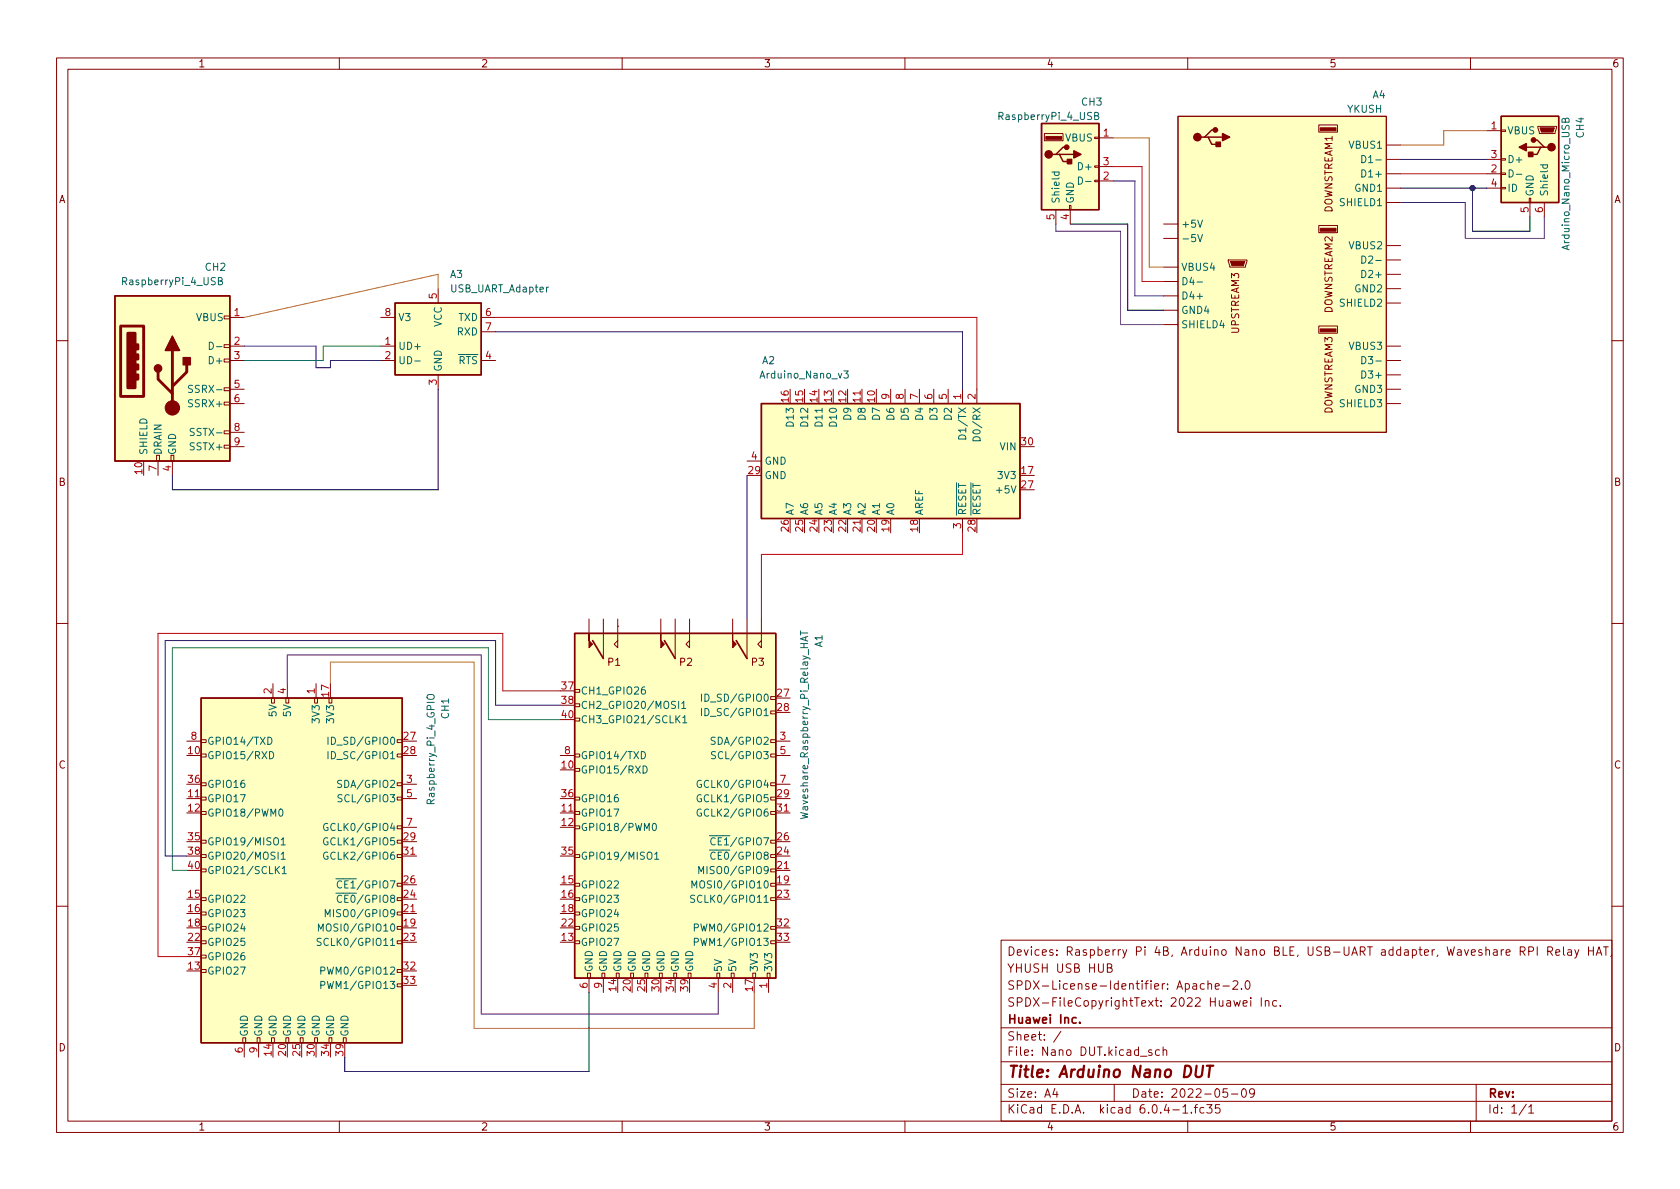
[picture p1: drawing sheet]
<svg xmlns="http://www.w3.org/2000/svg" width="297mm" height="210mm" viewBox="0 0 297 210" stroke-linecap="round" stroke-linejoin="round" font-family="sans-serif">
<g fill="none" stroke="#840000" stroke-width=".18">
<path d="M10 10.2h277v190.1h-277zM12 12.2h273v186.1h-273zM60 10.2v2M110 10.2v2M160 10.2v2M210 10.2v2M260 10.2v2M184.7 23.6h3.3v1.3h-3.3zM186.7 37.1v2.5M189.1 36.3h.3v.8h-.3zM189.2 37.1v2.5M193.5 31.9h.8v.2h-.8z"/>
<path d="M193.5 29.3h.8v.3h-.8zM193.5 24.3h.8v.2h-.8zM194.3 24.4h2.5M194.3 32h2.5M194.3 29.5h2.5M205.7 39.6h2.6M208.3 20.6h36.8v55.8h-36.8zM233.2 39.9h3.3v1.2h-3.3zM233.2 22.1h3.3v1.3h-3.3zM245.1 30.7h2.5M245.1 28.2h2.5M245.1 33.3h2.5"/>
<path d="M245.1 35.8h2.5M245.1 25.6h2.5M262.9 30.7h2.5M262.9 28.2h2.5M262.9 33.3h2.5M262.9 23.1h2.5M265.4 33.1h.8v.3h-.8zM265.4 30.6h.8v.3h-.8zM265.4 28.1h.8v.2h-.8zM265.4 23h.8v.2h-.8zM270.4 35h.2v.8h-.2zM270.5 35.8v2.5"/>
<path d="M271.9 22.3h3.3v.3l-.2 1h-2.8zM273 35.8v2.5M39.6 55.9h1v.5h-1zM40.6 56.1h2.6M67.3 56.1h2.5M77.5 51v2.6M85.1 56.1h2.5M85.1 58.7h2.5M205.7 42.2h2.6M205.7 52.3h2.6M205.7 49.8h2.6M205.7 54.9h2.6"/>
<path d="M205.7 57.4h2.6M205.7 47.2h2.6M217.2 46h3.3v.2l-.3 1h-2.8zM233.2 57.7h3.3v1.2h-3.3zM245.1 48.5h2.5M245.1 46h2.5M245.1 51h2.5M245.1 53.6h2.5M245.1 43.4h2.5M10 60.2h2M39.6 78.7h1v.5h-1zM39.6 76.2h1v.5h-1z"/>
<path d="M39.6 71.1h1v.5h-1zM39.6 68.6h1v.5h-1zM39.6 63.5h1v.5h-1zM39.6 61h1v.5h-1zM40.6 63.7h2.6M40.6 68.8h2.6M40.6 71.4h2.6M40.6 61.2h2.6M40.6 76.4h2.6M40.6 79h2.6M67.3 63.7h2.5M67.3 61.2h2.5"/>
<path d="M77.5 66.3v2.5M85.1 63.7h2.5M152.4 68.8v2.6M157.5 68.8v2.6M160 68.8v2.6M162.6 68.8v2.6M165.1 68.8v2.6M167.6 68.8v2.6M170.2 68.8v2.6M172.7 68.8v2.6M245.1 66.3h2.5M245.1 63.7h2.5"/>
<path d="M245.1 68.8h2.5M245.1 71.4h2.5M245.1 61.2h2.5M285 60.2h2M27.7 80.5h.5v1h-.5zM27.9 81.5v2.6M30.2 80.5h.5v1h-.5zM30.5 81.5v2.6M132.1 81.5h2.5M152.4 91.7v2.5M170.2 91.7v2.5M10 110.2h2"/>
<path d="M104.1 109.5v2.5M106.7 109.5v7M109.2 110.7h.1M109.2 109.5v5l-.6-.6 .6-.6M116.8 109.5v2.5M119.4 109.5v7M121.9 109.5v5l-.6-.6 .6-.6M129.5 109.5v2.5M132.1 109.5v7M134.6 109.5v5l-.6-.6 .6-.6M285 110.2h2M33 131.1h2.6"/>
<path d="M35.6 138.4h.8v.5h-.8zM35.6 133.3h.8v.6h-.8zM35.6 130.8h.8v.5h-.8zM48 123.4h.5v.9h-.5zM48.3 120.9v2.5M50.5 123.4h.6v.9h-.6zM50.8 120.9v2.5M55.6 123.4h.5v.9h-.5zM55.9 120.9v2.5M58.2 123.4h.5v.9h-.5zM70.2 138.4h.9v.5h-.9zM70.2 133.3h.9v.6h-.9z"/>
<path d="M70.2 130.8h.9v.5h-.9zM71.1 138.7h2.6M99.1 133.6h2.5M101.6 135.9h.9v.5h-.9zM101.6 133.3h.9v.6h-.9zM101.6 127h.9v.5h-.9zM101.6 124.5h.9v.5h-.9zM101.6 121.9h.9v.5h-.9zM136.3 138.4h.9v.5h-.9zM136.3 133.3h.9v.6h-.9zM136.3 130.8h.9v.5h-.9zM136.3 125.7h.9v.5h-.9z"/>
<path d="M136.3 123.2h.9v.5h-.9zM137.2 131.1h2.5M137.2 133.6h2.5M137.2 138.7h2.5M33 141.2h2.6M35.6 158.7h.8v.6h-.8zM35.6 153.7h.8v.5h-.8zM35.6 151.1h.8v.5h-.8zM35.6 148.6h.8v.5h-.8zM35.6 143.5h.8v.5h-.8zM35.6 141h.8v.5h-.8zM70.2 151.1h.9v.5h-.9z"/>
<path d="M70.2 148.6h.9v.5h-.9zM70.2 146h.9v.6h-.9zM70.2 141h.9v.5h-.9zM71.1 141.2h2.6M71.1 151.4h2.6M71.1 146.3h2.6M99.1 143.8h2.5M101.6 158.7h.9v.6h-.9zM101.6 156.2h.9v.5h-.9zM101.6 151.1h.9v.5h-.9zM101.6 146h.9v.6h-.9zM101.6 143.5h.9v.5h-.9z"/>
<path d="M101.6 141h.9v.5h-.9zM136.3 158.7h.9v.6h-.9zM136.3 156.2h.9v.5h-.9zM136.3 153.7h.9v.5h-.9zM136.3 143.5h.9v.5h-.9zM136.3 141h.9v.5h-.9zM137.2 143.8h2.5M137.2 153.9h2.5M10 160.2h2M35.6 171.4h.8v.6h-.8zM35.6 168.9h.8v.5h-.8zM35.6 166.4h.8v.5h-.8z"/>
<path d="M35.6 163.8h.8v.5h-.8zM35.6 161.3h.8v.5h-.8zM70.2 174h.9v.5h-.9zM70.2 171.4h.9v.6h-.9zM70.2 166.4h.9v.5h-.9zM70.2 163.8h.9v.5h-.9zM70.2 161.3h.9v.5h-.9zM71.1 161.5h2.6M101.6 166.4h.9v.5h-.9zM101.6 163.8h.9v.5h-.9zM101.6 161.3h.9v.5h-.9zM103.9 172.1h.5v.9h-.5z"/>
<path d="M104.1 173v2.5M106.4 172.1h.5v.9h-.5zM106.7 173v2.5M109 172.1h.5v.9h-.5zM111.5 172.1h.5v.9h-.5zM114 172.1h.6v.9h-.6zM116.6 172.1h.5v.9h-.5zM119.1 172.1h.5v.9h-.5zM121.7 172.1h.5v.9h-.5zM126.7 172.1h.6v.9h-.6zM127 173v2.5M129.3 172.1h.5v.9h-.5z"/>
<path d="M129.5 173v2.5M133.1 172.1h.5v.9h-.5zM135.6 172.1h.5v.9h-.5zM135.9 173v2.5M136.3 166.4h.9v.5h-.9zM136.3 163.8h.9v.5h-.9zM177 166.3h108v32h-108zM195.8 171.1h.6l.2-.2-.2-.4-.6-.1v1.5h.6l.2-.3a.39 .39 0 0 0-.3-.5M212.9 174l-.4-.1-.3 .3v.4l.2 .3h.5M213.6 174.1l.2-.2 .3 .1 .1 .9M213.6 173.4v1.5M214.9 174.4l.7-.1-.1-.3-.4-.1-.2 .2v.8h.6"/>
<path d="M216.2 174.4h1.2M218 173.6l.6-.2 .2 .2 .1 .3-1 1h1M218.1 176.9l.3 1 .3-.7 .3 .7 .3-1M219.5 174.8v.1M219.8 177.4l.7-.1-.1-.3-.4-.1-.2 .2 .1 .8h.5M220.3 173.6l.2-.2a.81 .81 0 0 1 .6 .7 .81 .81 0 0 1-.3 .8h-.2a.81 .81 0 0 1-.3-1.3zM221.1 176.4v.2M221.1 176.9v1M223 176.4v1.5M223.7 177.1l.2-.2 .4 .1 .1 .9M223.7 176.9v1M225.7 177l-.4-.1-.3 .3v.4l.1 .3h.6"/>
<path d="M226.4 177.8v.1M268.8 168.2l.7-.1 .1-.2v-.3l-.2-.2h-.6v1.5M269.1 168.2l.5 .7M270.3 168.2l.7-.1 .2-.2-.1-.3-.2-.2h-.6v1.5M271.8 167.4v1.5M273.6 168.2l.8-.1 .1-.2-.1-.3-.2-.2h-.6v1.5M274 168.2l.5 .7M275.1 168.4l.7-.1-.1-.3-.4-.1-.2 .2 .1 .8h.5M276.4 167.4v1.3l.2 .2M277.2 168h.6l.1 .9M277.9 168.3l-.5 .1a.29 .29 0 0 0-.3 .2 .29 .29 0 0 0 .3 .3h.5M278.4 167.9l.4 1"/>
<path d="M279.1 167.9l-.4 1.4-.3 .1M280.9 167.4v1.5M280.9 168.1h.8M281.7 167.4v1.5M282.2 168.9l.5-1.5 .5 1.5M282.4 168.5h.7M283.5 167.4h.9M283.9 167.4v1.5M284.9 168.9l-.1 .2M285 160.2h2M42.9 183.5h.5v.9h-.5zM43.2 184.4v2.5"/>
<path d="M45.5 183.5h.5v.9h-.5zM45.7 184.4v2.5M48 183.5h.5v.9h-.5zM50.5 183.5h.6v.9h-.6zM53.1 183.5h.5v.9h-.5zM55.6 183.5h.5v.9h-.5zM58.2 183.5h.5v.9h-.5zM60 198.3v2M60.7 183.5h.5v.9h-.5zM110 198.3v2M160 198.3v2M177 194.8h108"/>
<path d="M177 191.8h108M177 187.8h108M177 181.8h108M186.5 192.5l-.4 1h1M186.9 193v1M187.6 182.4l-1.3 1.9M197 191.8v3M203.6 185.7l-.3-.1-.2 .2v.3l.5 .1v.4h-.5M205 185.7l-.4-.1-.3 .3v.4l.1 .3h.6M205.6 185.8l.3-.2 .3 .1 .1 .9M205.6 185.1v1.5M209.1 195.8l.5-.5v1.5"/>
<path d="M209.1 196.8h.9M210 198.3v2M210.6 196.7v.1M211.1 195.8h.6M211.7 195.3l-.3 .2v1.3M212.9 195.9l-.5-.1-.3 .3v.4l.2 .3h.6M213.4 195.3h.9l-.5 .6 .4 .1v.7l-.2 .1h-.4l-.2-.1M215.6 195.3h-.7v.7l.2-.1 .5 .1 .1 .2-.1 .5-.2 .1-.5-.1M217 192.5h-.7l-.1 .7 .2-.1 .5 .1 .2 .2-.1 .5-.2 .1-.6-.1M217.7 193.5h1.2M219.7 192.6l.2-.1a.81 .81 0 0 1 .5 .7 .81 .81 0 0 1-.3 .8h-.1a.81 .81 0 0 1-.6-.6 .81 .81 0 0 1 .3-.8zM221.8 193.2l-.3 .3-.4-.1-.2-.2 .2-.6 .4-.1 .2 .2a.99 .99 0 0 1-.3 1.3h-.3"/>
<path d="M260 198.3v2M261 191.8v6.5M269.9 195.3l-1.3 1.9M270.3 195.8l.4-.5v1.5M270.3 196.8h.9"/>
</g>
<path d="M211.6 188.5l-.2 1.6 .1 .3a.66 .66 0 0 0 1-.3l.2-1.6M213.4 188.5h1.1M214 188.5l-.3 2" fill="none" stroke="#840000" stroke-width=".4"/>
<path d="M104.8 113.3l1.9 3.2M117.5 113.3l1.9 3.2M130.2 113.3l1.9 3.2M190.3 180l-.5-.1-.2 .3v.4l.1 .3h.6M190.9 180.8v.1" fill="none" stroke="#840000" stroke-width=".3"/>
<g fill="#ffffc2" stroke="#ffffc2" stroke-width=".18">
<path d="M208.3 20.6h36.8v55.8h-36.8z"/>
<path d="M265.4 20.6h10.2v15.2h-10.2z"/>
<path d="M134.6 71.4h45.7v20.3h-45.7z"/>
<path d="M69.8 53.6h15.3v12.7h-15.3z"/>
<path d="M101.6 112h35.6v61h-35.6z"/>
<path d="M184.1 21.8h10.2v15.3h-10.2z"/>
<path d="M20.3 52.3h20.3v29.2h-20.3z"/>
<path d="M35.6 123.4h35.5v61h-35.5z"/>
</g>
<g fill="#840000" stroke="#840000" stroke-width=".25">
<path d="M215 25.1h.8v.8h-.8z"/>
<path d="M216.2 23.6l1.2 .7-1.2 .6z"/>
<path d="M268.6 26l1.3-.6v1.3z"/>
<path d="M270.3 26.9h.7v.8h-.7z"/>
<path d="M189.9 26.7l1.2 .6-1.2 .6z"/>
<path d="M188.7 28.2h.8v.8h-.8z"/>
<path d="M30.5 59.4l1.2 2.6h-2.5z"/>
<path d="M32.4 63.2h1.3v1.3h-1.3z"/>
<circle cx="211.7" cy="24.3" r=".63"/>
<circle cx="214.9" cy="23" r=".38"/>
<circle cx="274.3" cy="26" r=".63"/>
<circle cx="271.1" cy="24.8" r=".38"/>
<circle cx="185.4" cy="27.3" r=".63"/>
<circle cx="188.6" cy="26" r=".38"/>
<circle cx="27.9" cy="65.1" r=".63"/>
</g>
<g fill="none" stroke="#840000" stroke-width=".25">
<path d="M184.1 21.8h10.2v15.3h-10.2zM186.7 27.3h.6l.7 1.3h1.2M187.3 27.3h2.6M188.6 26h-.6l-1.3 1.3h-.6M213 24.3h.6l.6 1.2h1.3M213.6 24.3h2.6M214.9 23h-.7l-1.2 1.3h-.7M265.4 20.6h10.2v15.2h-10.2zM269.9 26h2.5M271.1 24.8h.7l1.2 1.2h.7M273 26h-.6l-.6 1.3h-1.3M20.3 52.3h20.3v29.2h-20.3z"/>
<path d="M69.8 53.6h15.3v12.7h-15.3zM134.6 71.4h45.7v20.3h-45.7zM101.6 112h35.6v61h-35.6zM35.6 123.4h35.5v61h-35.5z"/>
</g>
<g fill="#840000" stroke="#840000" stroke-width=".18">
<path d="M217.6 46.2h2.5l-.3 .8h-2z"/>
<path d="M233.4 58.2h2.8v.5h-2.8z"/>
<path d="M233.4 40.4h2.8v.5h-2.8z"/>
<path d="M233.4 22.6h2.8v.5h-2.8z"/>
<path d="M272.3 22.6h2.5l-.2 .8h-2.1z"/>
<path d="M104.1 112v1.3l.7 .6-.7 .6z"/>
<path d="M116.8 112v1.3l.7 .6-.7 .6z"/>
<path d="M129.5 112v1.3l.7 .6-.7 .6z"/>
<path d="M184.9 24.1h2.8v.5h-2.8z"/>
<circle cx="30.5" cy="72.1" r="1.27"/>
</g>
<g fill="none" stroke="#006464" stroke-width=".18">
<path d="M186 30.4h1.3M186.5 30.4l-.1 .4 .3 .2 .5-.1v-.5M190.7 31.3a.64 .64 0 0 1 .7 .6 .64 .64 0 0 1-.7 .7zM191.9 32.1h1M193.6 20.5l.5-.1 .1-.2v-.2l-.6-.1v1.2h.4l.2-.1 .1-.3-.3-.2M211.8 38.9l.4 1.3 .4-1.3M240.8 30a.64 .64 0 0 1 .7 .7 .64 .64 0 0 1-.7 .6zM240.8 27.5a.64 .64 0 0 1 .7 .6 .64 .64 0 0 1-.7 .7zM266.8 30a.64 .64 0 0 1 .8 .7 .64 .64 0 0 1-.8 .6zM268.1 30.8h1M272.4 29.2h1.2M272.8 29.2v.3l.2 .3 .6-.2v-.4"/>
<path d="M276.8 21.2l.2-.3 .3 .1 .1 .1v.5h-1.2l.1-.6h.2l.2 .1 .1 .5M38.6 49.7l.6-.1 .1-.2-.1-.2-.6-.1v1.3h.5l.2-.2v-.3l-.3-.2M97 50.8l-.4 .2M211.6 49.9h1M211.8 41.5l.4 1.2 .4-1.2M240.8 47.8a.64 .64 0 0 1 .7 .6 .64 .64 0 0 1-.7 .7zM240.8 45.3a.64 .64 0 0 1 .7 .6 .64 .64 0 0 1-.7 .6zM34 68.2l-.4-.1-.2 .2v.3l.5 .3 .1 .3-.2 .2-.5-.1M34.3 75.8h-.4l-.2 .1v.3l.5 .3 .1 .3-.2 .2h-.5M37 60.5a.64 .64 0 0 1 .7 .6 .64 .64 0 0 1-.7 .7zM38.3 61.3h.9M73.3 63.8h1"/>
<path d="M149.2 65.6h.8l-.4 .5 .3 .1v.5l-.2 .2-.5-.2M169.5 77.2a.68 .68 0 0 1 .8-.3 .68 .68 0 0 1 .5 .7h-1.3zM172.2 77.3a.66 .66 0 0 1 .8 0 .66 .66 0 0 1 .3 .6h-1.3zM240.8 65.6a.64 .64 0 0 1 .7 .6 .64 .64 0 0 1-.7 .7zM240.8 63.1a.64 .64 0 0 1 .7 .6 .64 .64 0 0 1-.7 .6zM141.5 111.6v.7M141.5 111.9h1.3M142.5 112.7v.6M142.8 112.5l-1.3 .5 1.3 .4M47.4 130.4a.64 .64 0 0 1 .7 .6 .64 .64 0 0 1-.7 .6zM47.7 132.9a.64 .64 0 0 1 .7 .6 .64 .64 0 0 1-.7 .7zM58 130.4v1.2"/>
<path d="M58 132.9v1.3M60.4 138h-.5l-.2 .2 .1 .3 .6 .3v.3l-.2 .2-.5-.1M75.7 122.9a.85 .85 0 0 1 1.1 .2 .43 .43 0 0 1-.4 .6h-.5a.43 .43 0 0 1-.4-.3 .43 .43 0 0 1 .2-.5zM113.4 132.9a.64 .64 0 0 1 .7 .6 .64 .64 0 0 1-.7 .7zM113.7 135.4a.64 .64 0 0 1 .7 .7 .64 .64 0 0 1-.7 .6zM114 121.5h-.4a.86 .86 0 0 0 0 1.2l.5-.1v-.4l-.2-.2h-.4l-.1 .2M119.7 127.1l.5 .7M120 124v1.3M120.2 126.6l-.7 .7M120.5 124.4l.4-.4v1.3M120.5 125.3h.8M120.7 126.9l.4-.3v1.2"/>
<path d="M120.7 127.8h.7M124 138a.59 .59 0 0 0-.8 .6 .59 .59 0 0 0 .8 .6v-.5h-.2M124 122.7v1.3M124 125.3v1.3M126.5 130.4h-.5l-.3 .2 .1 .3 .6 .2v.4l-.2 .1h-.5M126.5 133l-.5-.1-.2 .1v.4l.6 .2 .1 .3-.2 .3-.5-.1M48.9 153.8l.5 .7M49.4 153.2l-.7 .7M49.5 143.1h.1a.68 .68 0 0 1 .4 .6 .68 .68 0 0 1-.4 .6 .84 .84 0 0 1-.1-1.2zM49.7 148.5l.4-.4v1.3M49.7 151l.4-.3v1.3M49.7 152h.7"/>
<path d="M49.7 149.4h.7M49.9 153.6l.4-.4v1.3M49.9 154.5h.7M57.9 148.2a.59 .59 0 0 0-.7 .6 .59 .59 0 0 0 .7 .6l.1-.5h-.2M57.9 150.7a.59 .59 0 0 0-.7 .6 .59 .59 0 0 0 .7 .6l.1-.5h-.2M57.9 145.7a.59 .59 0 0 0-.7 .5 .59 .59 0 0 0 .7 .6l.1-.5h-.2M60.5 140.6l-.5-.1-.2 .1v.4l.6 .2 .1 .4-.3 .2-.5-.1M115.5 145.7l.1-.1a.68 .68 0 0 1 .5 .6 .68 .68 0 0 1-.5 .7l-.1-.1-.2-.4zM115.8 151l.3-.3v1.3M115.8 152h.7M122.3 157v-1.2l.5 .9 .4-.9v1.2M122.8 158.4l-.5-.1-.1 .1v.4l.5 .2 .1 .3-.2 .3-.5-.1"/>
<path d="M123.5 154.5v-1.3l.5 .9 .4-.9v1.3M124 140.6a.59 .59 0 0 0-.8 .6 .59 .59 0 0 0 .8 .5v-.5h-.2M124 143.1a.59 .59 0 0 0-.8 .6 .59 .59 0 0 0 .8 .6v-.5h-.2M56.3 164.7v-1.3l.4 .9 .4-.9v1.3M56.7 171.7l.6-.1 .1-.2v-.3l-.7-.1v1.3M56.7 174.2l.6-.1 .1-.1v-.3l-.7-.2v1.3M56.8 166l-.5-.1-.2 .1v.4l.6 .2 .1 .4-.3 .2-.4-.1M57.5 162.1v-1.3l.4 .9 .5-.9v1.3M122.8 164h.6l.1-.2-.1-.3-.6-.1v1.3M122.8 166.6l.6-.1 .1-.2-.1-.3-.6-.1v1.3"/>
</g>
<path d="M21.3 57.7h4.1v12.4h-4.1zM24.1 66.3h.3v.8h-.3zM24.1 64.5h.3v.8h-.3zM24.1 62.7h.3v.8h-.3zM24.1 61h.3v.7h-.3zM27.9 65.8v1.3l2.6 2.5M30.5 62v10.1M33 64.5v1.3l-2.5 2.5" fill="none" stroke="#840000" stroke-width=".51"/>
<path d="M22.6 58.9h1.3v9.7h-1.3z" fill="#840000" stroke="#840000" stroke-width=".51"/>
<path d="M189.2 39.6h10.2v15.3h6.3M247.6 33.3h15.3M260.3 33.3v7.6h10.2v-2.6M77.5 68.8v17.8h-47v-2.5M104.1 175.5v14h-43.1v-2.6" fill="none" stroke="#000" stroke-width=".18"/>
<path d="M186.7 39.6v1.3h11.4v16.5h7.6M247.6 35.8h11.5v6.4h13.9v-3.9M50.8 120.9v-5.1h34.3v63.5h41.9v-3.8" fill="none" stroke="#680a80" stroke-width=".18"/>
<path d="M196.8 32h3.9v20.3h5M247.6 28.2h15.3M87.6 58.7h82.6v10.1M43.2 61.2h12.7v3.8h2.5v-1.3h8.9M132.1 84.1v25.4M99.1 124.7h-11.5v-11.4h-58.4v38.1h3.8" fill="none" stroke="#001aaf" stroke-width=".18"/>
<path d="M196.8 29.5h5.1v20.3h3.8M247.6 30.7h15.3M87.6 56.1h85.1v12.7M170.2 94.2v3.8h-35.6v11.5M99.1 122.2h-10.2v-10.2h-61v57.2h5.1" fill="none" stroke="#c8000d" stroke-width=".18"/>
<path d="M196.8 24.4h6.4v22.8h2.5M262.9 23.1h-7.6v2.5h-7.7M77.5 51v-2.5l-34.3 7.6M58.4 120.9v-3.8h25.4v64.8h49.5v-6.4" fill="none" stroke="#bd7604" stroke-width=".18"/>
<path d="M67.3 61.2h-10.2v2.5h-13.9M99.1 127.2h-12.7v-12.7h-55.9v39.4h2.5" fill="none" stroke="#2c6d17" stroke-width=".18"/>
<circle cx="260.3" cy="33.3" r=".46" fill="#000" stroke="#000" stroke-width=".18"/>
<text font-size="2.8" fill="#840000" x="178" y="190.6">Title: Arduino Nano DUT</text>
<g font-size="2.1" fill="#840000">
<text x="178" y="172">YHUSH USB HUB</text>
<text x="178" y="169">Devices: Raspberry Pi 4B, Arduino Nano BLE, USB-UART addapter, Waveshare RPI Relay HAT,</text>
<text x="178" y="178">SPDX-FileCopyrightText: 2022 Huawei Inc.</text>
<text x="178" y="175">SPDX-License-Identifier: Apache-2.0</text>
<text x="178" y="184">Sheet: /</text>
<text x="178" y="181">Huawei Inc.</text>
<text x="178" y="186.7">File: Nano DUT.kicad_sch</text>
<text x="178" y="196.9">KiCad E.D.A. kicad 6.0.4-1.fc35</text>
<text x="178" y="194.1">Size: A4</text>
<text x="200" y="194.1">Date: 2022-05-09</text>
<text x="263" y="194.1">Rev:</text>
<text x="263" y="196.9">Id: 1/1</text>
</g>
<g font-size="1.8" fill="#840000">
<text x="35" y="11.9">1</text>
<text x="85" y="11.9">2</text>
<text x="135" y="11.9">3</text>
<text x="185" y="11.9">4</text>
<text x="235" y="11.9">5</text>
<text x="285" y="11.9">6</text>
<text x="10.3" y="35.9">A</text>
<text x="285.3" y="35.9">A</text>
<text x="235.6" y="37.8" transform="rotate(-90 235.6 37.8)">DOWNSTREAM1</text>
<text x="219.1" y="59" transform="rotate(-90 219.1 59)">UPSTREAM3</text>
<text x="235.6" y="55.5" transform="rotate(-90 235.6 55.5)">DOWNSTREAM2</text>
<text x="235.6" y="73.3" transform="rotate(-90 235.6 73.3)">DOWNSTREAM3</text>
<text x="10.3" y="85.9">B</text>
<text x="285.3" y="85.9">B</text>
<text x="107.5" y="117.7">P1</text>
<text x="120.2" y="117.7">P2</text>
<text x="132.9" y="117.7">P3</text>
<text x="10.3" y="135.9">C</text>
<text x="285.3" y="135.9">C</text>
<text x="10.3" y="185.9">D</text>
<text x="285.3" y="185.9">D</text>
<text x="35" y="199.9">1</text>
<text x="85" y="199.9">2</text>
<text x="135" y="199.9">3</text>
<text x="185" y="199.9">4</text>
<text x="235" y="199.9">5</text>
<text x="285" y="199.9">6</text>
</g>
<g font-size="1.8" fill="#006464">
<text x="242.7" y="17.4">A4</text>
<text x="176.9" y="21.2">RaspberryPi_4_USB</text>
<text x="191.3" y="18.7">CH3</text>
<text x="238.2" y="19.9">YKUSH</text>
<text x="266.4" y="23.7">VBUS</text>
<text x="188.4" y="25">VBUS</text>
<text x="238.7" y="26.3">VBUS1</text>
<text x="241.8" y="28.8">D1-</text>
<text x="266.4" y="28.8">D+</text>
<text x="280" y="24.3" transform="rotate(-90 280 24.3)">CH4</text>
<text x="191" y="30.1">D+</text>
<text x="239.7" y="33.9">GND1</text>
<text x="241.3" y="31.4">D1+</text>
<text x="266.4" y="33.9">ID</text>
<text x="271.1" y="34.8" transform="rotate(-90 271.1 34.8)">GND</text>
<text x="273.7" y="34.8" transform="rotate(-90 273.7 34.8)">Shield</text>
<text x="187.3" y="36.1" transform="rotate(-90 187.3 36.1)">Shield</text>
<text x="189.9" y="36.1" transform="rotate(-90 189.9 36.1)">GND</text>
<text x="208.8" y="40.3">+5V</text>
<text x="237.1" y="36.4">SHIELD1</text>
<text x="36.3" y="47.9">CH2</text>
<text x="208.8" y="42.8">-5V</text>
<text x="208.8" y="47.9">VBUS4</text>
<text x="238.7" y="44.1">VBUS2</text>
<text x="241.8" y="46.6">D2-</text>
<text x="277.5" y="43.8" transform="rotate(-90 277.5 43.8)">Arduino_Nano_Micro_USB</text>
<text x="21.9" y="50.4">RaspberryPi_4_USB</text>
<text x="79.6" y="49.1">A3</text>
<text x="79.7" y="51.7">USB_UART_Adapter</text>
<text x="208.8" y="53">D4+</text>
<text x="208.8" y="50.4">D4-</text>
<text x="239.7" y="51.7">GND2</text>
<text x="241.3" y="49.1">D2+</text>
<text x="34.7" y="56.8">VBUS</text>
<text x="70.4" y="56.8">V3</text>
<text x="78.1" y="57.8" transform="rotate(-90 78.1 57.8)">VCC</text>
<text x="80.8" y="59.3">RXD</text>
<text x="81" y="56.8">TXD</text>
<text x="208.8" y="55.5">GND4</text>
<text x="208.8" y="58">SHIELD4</text>
<text x="237.1" y="54.2">SHIELD2</text>
<text x="37.3" y="64.4">D+</text>
<text x="70.4" y="61.8">UD+</text>
<text x="70.4" y="64.4">UD-</text>
<text x="78.1" y="65.8" transform="rotate(-90 78.1 65.8)">GND</text>
<text x="79.7" y="64.4">~{RTS}</text>
<text x="134.8" y="64.4">A2</text>
<text x="238.7" y="61.8">VBUS3</text>
<text x="241.8" y="64.4">D3-</text>
<text x="34.2" y="69.5">SSRX-</text>
<text x="134.7" y="66.9">Arduino_Nano_v3</text>
<text x="239.7" y="69.5">GND3</text>
<text x="241.3" y="66.9">D3+</text>
<text x="33.8" y="72">SSRX+</text>
<text x="34.4" y="77.1">SSTX-</text>
<text x="140.3" y="75.1" transform="rotate(-90 140.3 75.1)">D13</text>
<text x="142.9" y="75.1" transform="rotate(-90 142.9 75.1)">D12</text>
<text x="145.4" y="75.1" transform="rotate(-90 145.4 75.1)">D11</text>
<text x="148" y="75.1" transform="rotate(-90 148 75.1)">D10</text>
<text x="150.5" y="74.1" transform="rotate(-90 150.5 74.1)">D9</text>
<text x="153" y="74.1" transform="rotate(-90 153 74.1)">D8</text>
<text x="155.6" y="74.1" transform="rotate(-90 155.6 74.1)">D7</text>
<text x="158.1" y="74.1" transform="rotate(-90 158.1 74.1)">D6</text>
<text x="160.7" y="74.1" transform="rotate(-90 160.7 74.1)">D5</text>
<text x="163.2" y="74.1" transform="rotate(-90 163.2 74.1)">D4</text>
<text x="165.7" y="74.1" transform="rotate(-90 165.7 74.1)">D3</text>
<text x="168.3" y="74.1" transform="rotate(-90 168.3 74.1)">D2</text>
<text x="170.8" y="76.9" transform="rotate(-90 170.8 76.9)">D1/TX</text>
<text x="173.4" y="77.1" transform="rotate(-90 173.4 77.1)">D0/RX</text>
<text x="237.1" y="72">SHIELD3</text>
<text x="26" y="80.5" transform="rotate(-90 26 80.5)">SHIELD</text>
<text x="28.6" y="80.5" transform="rotate(-90 28.6 80.5)">DRAIN</text>
<text x="31.1" y="80.5" transform="rotate(-90 31.1 80.5)">GND</text>
<text x="34" y="79.6">SSTX+</text>
<text x="135.1" y="82.2">GND</text>
<text x="176.9" y="79.6">VIN</text>
<text x="135.1" y="84.7">GND</text>
<text x="176.6" y="87.2">+5V</text>
<text x="176.7" y="84.7">3V3</text>
<text x="140.3" y="91.2" transform="rotate(-90 140.3 91.2)">A7</text>
<text x="142.9" y="91.2" transform="rotate(-90 142.9 91.2)">A6</text>
<text x="145.4" y="91.2" transform="rotate(-90 145.4 91.2)">A5</text>
<text x="148" y="91.2" transform="rotate(-90 148 91.2)">A4</text>
<text x="150.5" y="91.2" transform="rotate(-90 150.5 91.2)">A3</text>
<text x="153" y="91.2" transform="rotate(-90 153 91.2)">A2</text>
<text x="155.6" y="91.2" transform="rotate(-90 155.6 91.2)">A1</text>
<text x="158.1" y="91.2" transform="rotate(-90 158.1 91.2)">A0</text>
<text x="163.2" y="91.2" transform="rotate(-90 163.2 91.2)">AREF</text>
<text x="170.8" y="91.2" transform="rotate(-90 170.8 91.2)">~{RESET}</text>
<text x="173.4" y="91.2" transform="rotate(-90 173.4 91.2)">~{RESET}</text>
<text x="145.4" y="114.5" transform="rotate(-90 145.4 114.5)">A1</text>
<text x="102.6" y="122.8">CH1_GPIO26</text>
<text x="102.6" y="125.3">CH2_GPIO20/MOSI1</text>
<text x="125" y="124.1">ID_SD/GPIO0</text>
<text x="36.6" y="131.7">GPIO14/TXD</text>
<text x="48.9" y="126.6" transform="rotate(-90 48.9 126.6)">5V</text>
<text x="51.4" y="126.6" transform="rotate(-90 51.4 126.6)">5V</text>
<text x="56.5" y="127.6" transform="rotate(-90 56.5 127.6)">3V3</text>
<text x="59" y="131.7">ID_SD/GPIO0</text>
<text x="59.1" y="127.6" transform="rotate(-90 59.1 127.6)">3V3</text>
<text x="79.4" y="127" transform="rotate(-90 79.4 127)">CH1</text>
<text x="102.6" y="127.9">CH3_GPIO21/SCLK1</text>
<text x="125" y="126.6">ID_SC/GPIO1</text>
<text x="126.5" y="131.7">SDA/GPIO2</text>
<text x="36.6" y="134.2">GPIO15/RXD</text>
<text x="59" y="134.2">ID_SC/GPIO1</text>
<text x="102.6" y="136.8">GPIO15/RXD</text>
<text x="102.6" y="134.2">GPIO14/TXD</text>
<text x="126.7" y="134.2">SCL/GPIO3</text>
<text x="36.6" y="141.9">GPIO17</text>
<text x="36.6" y="139.3">GPIO16</text>
<text x="60.5" y="139.3">SDA/GPIO2</text>
<text x="60.7" y="141.9">SCL/GPIO3</text>
<text x="76.8" y="141.9" transform="rotate(-90 76.8 141.9)">Raspberry_Pi_4_GPIO</text>
<text x="102.6" y="141.9">GPIO16</text>
<text x="124.3" y="141.9">GCLK1/GPIO5</text>
<text x="124.3" y="139.3">GCLK0/GPIO4</text>
<text x="36.6" y="144.4">GPIO18/PWM0</text>
<text x="36.6" y="149.5">GPIO19/MISO1</text>
<text x="58.2" y="149.5">GCLK1/GPIO5</text>
<text x="58.2" y="146.9">GCLK0/GPIO4</text>
<text x="102.6" y="144.4">GPIO17</text>
<text x="102.6" y="146.9">GPIO18/PWM0</text>
<text x="124.3" y="144.4">GCLK2/GPIO6</text>
<text x="125.4" y="149.5">~{CE1}/GPIO7</text>
<text x="142.9" y="144.2" transform="rotate(-90 142.9 144.2)">Waveshare_Raspberry_Pi_Relay_HAT</text>
<text x="36.6" y="152">GPIO20/MOSI1</text>
<text x="36.6" y="154.6">GPIO21/SCLK1</text>
<text x="58.2" y="152">GCLK2/GPIO6</text>
<text x="102.6" y="152">GPIO19/MISO1</text>
<text x="124.7" y="154.6">MISO0/GPIO9</text>
<text x="125.4" y="152">~{CE0}/GPIO8</text>
<text x="36.6" y="159.6">GPIO22</text>
<text x="59.4" y="159.6">~{CE0}/GPIO8</text>
<text x="59.4" y="157.1">~{CE1}/GPIO7</text>
<text x="102.6" y="157.1">GPIO22</text>
<text x="102.6" y="159.6">GPIO23</text>
<text x="123.5" y="159.6">SCLK0/GPIO11</text>
<text x="123.8" y="157.1">MOSI0/GPIO10</text>
<text x="36.6" y="162.2">GPIO23</text>
<text x="36.6" y="164.7">GPIO24</text>
<text x="36.6" y="167.3">GPIO25</text>
<text x="57.4" y="167.3">SCLK0/GPIO11</text>
<text x="57.7" y="164.7">MOSI0/GPIO10</text>
<text x="58.7" y="162.2">MISO0/GPIO9</text>
<text x="102.6" y="167.3">GPIO27</text>
<text x="102.6" y="162.2">GPIO24</text>
<text x="102.6" y="164.7">GPIO25</text>
<text x="124" y="164.7">PWM0/GPIO12</text>
<text x="124" y="167.3">PWM1/GPIO13</text>
<text x="36.6" y="172.3">GPIO27</text>
<text x="36.6" y="169.8">GPIO26</text>
<text x="57.9" y="172.3">PWM0/GPIO12</text>
<text x="104.8" y="172" transform="rotate(-90 104.8 172)">GND</text>
<text x="107.3" y="172" transform="rotate(-90 107.3 172)">GND</text>
<text x="109.9" y="172" transform="rotate(-90 109.9 172)">GND</text>
<text x="112.4" y="172" transform="rotate(-90 112.4 172)">GND</text>
<text x="114.9" y="172" transform="rotate(-90 114.9 172)">GND</text>
<text x="117.5" y="172" transform="rotate(-90 117.5 172)">GND</text>
<text x="120" y="172" transform="rotate(-90 120 172)">GND</text>
<text x="122.6" y="172" transform="rotate(-90 122.6 172)">GND</text>
<text x="127.6" y="172" transform="rotate(-90 127.6 172)">5V</text>
<text x="130.2" y="172" transform="rotate(-90 130.2 172)">5V</text>
<text x="134" y="172" transform="rotate(-90 134 172)">3V3</text>
<text x="136.5" y="172" transform="rotate(-90 136.5 172)">3V3</text>
<text x="57.9" y="174.9">PWM1/GPIO13</text>
<text x="43.8" y="183.4" transform="rotate(-90 43.8 183.4)">GND</text>
<text x="46.4" y="183.4" transform="rotate(-90 46.4 183.4)">GND</text>
<text x="48.9" y="183.4" transform="rotate(-90 48.9 183.4)">GND</text>
<text x="51.4" y="183.4" transform="rotate(-90 51.4 183.4)">GND</text>
<text x="54" y="183.4" transform="rotate(-90 54 183.4)">GND</text>
<text x="56.5" y="183.4" transform="rotate(-90 56.5 183.4)">GND</text>
<text x="59.1" y="183.4" transform="rotate(-90 59.1 183.4)">GND</text>
<text x="61.6" y="183.4" transform="rotate(-90 61.6 183.4)">GND</text>
</g>
<g font-size="1.8" fill="#a90000">
<text x="263.7" y="22.9">1</text>
<text x="195.1" y="24.1">1</text>
<text x="195.1" y="29.2">3</text>
<text x="263.7" y="27.9">3</text>
<text x="195.1" y="31.7">2</text>
<text x="263.7" y="30.5">2</text>
<text x="263.7" y="33">4</text>
<text x="186.4" y="38.8" transform="rotate(-90 186.4 38.8)">5</text>
<text x="189" y="38.8" transform="rotate(-90 189 38.8)">4</text>
<text x="270.3" y="37.6" transform="rotate(-90 270.3 37.6)">5</text>
<text x="272.8" y="37.6" transform="rotate(-90 272.8 37.6)">6</text>
<text x="77.2" y="52.8" transform="rotate(-90 77.2 52.8)">5</text>
<text x="41.4" y="55.9">1</text>
<text x="68.1" y="55.9">8</text>
<text x="85.9" y="55.9">6</text>
<text x="85.9" y="58.4">7</text>
<text x="41.4" y="61">2</text>
<text x="41.4" y="63.5">3</text>
<text x="68.1" y="61">1</text>
<text x="68.1" y="63.5">2</text>
<text x="85.9" y="63.5">4</text>
<text x="41.4" y="68.6">5</text>
<text x="41.4" y="71.1">6</text>
<text x="77.2" y="68.1" transform="rotate(-90 77.2 68.1)">3</text>
<text x="139.4" y="71.1" transform="rotate(-90 139.4 71.1)">16</text>
<text x="142" y="71.1" transform="rotate(-90 142 71.1)">15</text>
<text x="144.5" y="71.1" transform="rotate(-90 144.5 71.1)">14</text>
<text x="147.1" y="71.1" transform="rotate(-90 147.1 71.1)">13</text>
<text x="149.6" y="71.1" transform="rotate(-90 149.6 71.1)">12</text>
<text x="152.1" y="71.1" transform="rotate(-90 152.1 71.1)">11</text>
<text x="154.7" y="71.1" transform="rotate(-90 154.7 71.1)">10</text>
<text x="157.2" y="70.6" transform="rotate(-90 157.2 70.6)">9</text>
<text x="159.8" y="70.6" transform="rotate(-90 159.8 70.6)">8</text>
<text x="162.3" y="70.6" transform="rotate(-90 162.3 70.6)">7</text>
<text x="164.8" y="70.6" transform="rotate(-90 164.8 70.6)">6</text>
<text x="167.4" y="70.6" transform="rotate(-90 167.4 70.6)">5</text>
<text x="169.9" y="70.6" transform="rotate(-90 169.9 70.6)">1</text>
<text x="172.5" y="70.6" transform="rotate(-90 172.5 70.6)">2</text>
<text x="41.4" y="76.2">8</text>
<text x="25.1" y="83.8" transform="rotate(-90 25.1 83.8)">10</text>
<text x="27.7" y="83.3" transform="rotate(-90 27.7 83.3)">7</text>
<text x="30.2" y="83.3" transform="rotate(-90 30.2 83.3)">4</text>
<text x="41.4" y="78.7">9</text>
<text x="132.4" y="83.8">29</text>
<text x="132.9" y="81.3">4</text>
<text x="180.6" y="83.8">17</text>
<text x="180.6" y="78.7">30</text>
<text x="180.6" y="86.4">27</text>
<text x="139.4" y="93.9" transform="rotate(-90 139.4 93.9)">26</text>
<text x="142" y="93.9" transform="rotate(-90 142 93.9)">25</text>
<text x="144.5" y="93.9" transform="rotate(-90 144.5 93.9)">24</text>
<text x="147.1" y="93.9" transform="rotate(-90 147.1 93.9)">23</text>
<text x="149.6" y="93.9" transform="rotate(-90 149.6 93.9)">22</text>
<text x="152.1" y="93.9" transform="rotate(-90 152.1 93.9)">21</text>
<text x="154.7" y="93.9" transform="rotate(-90 154.7 93.9)">20</text>
<text x="157.2" y="93.9" transform="rotate(-90 157.2 93.9)">19</text>
<text x="162.3" y="93.9" transform="rotate(-90 162.3 93.9)">18</text>
<text x="169.9" y="93.5" transform="rotate(-90 169.9 93.5)">3</text>
<text x="172.5" y="93.9" transform="rotate(-90 172.5 93.9)">28</text>
<text x="48" y="122.7" transform="rotate(-90 48 122.7)">2</text>
<text x="50.5" y="122.7" transform="rotate(-90 50.5 122.7)">4</text>
<text x="55.6" y="122.7" transform="rotate(-90 55.6 122.7)">1</text>
<text x="58.2" y="123.2" transform="rotate(-90 58.2 123.2)">17</text>
<text x="99.3" y="121.9">37</text>
<text x="99.3" y="124.5">38</text>
<text x="137.4" y="123.2">27</text>
<text x="137.4" y="125.7">28</text>
<text x="33.8" y="130.8">8</text>
<text x="71.4" y="130.8">27</text>
<text x="99.3" y="127">40</text>
<text x="137.9" y="130.8">3</text>
<text x="33.3" y="133.3">10</text>
<text x="71.4" y="133.3">28</text>
<text x="99.3" y="135.9">10</text>
<text x="99.8" y="133.3">8</text>
<text x="137.9" y="133.3">5</text>
<text x="33.3" y="141">11</text>
<text x="33.3" y="143.5">12</text>
<text x="33.3" y="138.4">36</text>
<text x="71.9" y="138.4">3</text>
<text x="71.9" y="141">5</text>
<text x="99.3" y="143.5">11</text>
<text x="99.3" y="141">36</text>
<text x="137.4" y="141">29</text>
<text x="137.4" y="143.5">31</text>
<text x="137.9" y="138.4">7</text>
<text x="33.3" y="148.6">35</text>
<text x="71.4" y="148.6">29</text>
<text x="71.9" y="146">7</text>
<text x="99.3" y="146">12</text>
<text x="137.4" y="148.6">26</text>
<text x="33.3" y="151.1">38</text>
<text x="33.3" y="153.7">40</text>
<text x="71.4" y="151.1">31</text>
<text x="99.3" y="151.1">35</text>
<text x="137.4" y="153.7">21</text>
<text x="137.4" y="151.1">24</text>
<text x="33.3" y="158.7">15</text>
<text x="33.3" y="161.3">16</text>
<text x="71.4" y="161.3">21</text>
<text x="71.4" y="158.7">24</text>
<text x="71.4" y="156.2">26</text>
<text x="99.3" y="156.2">15</text>
<text x="99.3" y="158.7">16</text>
<text x="99.3" y="161.3">18</text>
<text x="137.4" y="156.2">19</text>
<text x="137.4" y="158.7">23</text>
<text x="33.3" y="163.8">18</text>
<text x="33.3" y="166.4">22</text>
<text x="71.4" y="163.8">19</text>
<text x="71.4" y="166.4">23</text>
<text x="99.3" y="166.4">13</text>
<text x="99.3" y="163.8">22</text>
<text x="137.4" y="163.8">32</text>
<text x="137.4" y="166.4">33</text>
<text x="33.3" y="171.4">13</text>
<text x="33.3" y="168.9">37</text>
<text x="71.4" y="171.4">32</text>
<text x="71.4" y="174">33</text>
<text x="103.9" y="174.7" transform="rotate(-90 103.9 174.7)">6</text>
<text x="106.4" y="174.7" transform="rotate(-90 106.4 174.7)">9</text>
<text x="109" y="175.2" transform="rotate(-90 109 175.2)">14</text>
<text x="111.5" y="175.2" transform="rotate(-90 111.5 175.2)">20</text>
<text x="114" y="175.2" transform="rotate(-90 114 175.2)">25</text>
<text x="116.6" y="175.2" transform="rotate(-90 116.6 175.2)">30</text>
<text x="119.1" y="175.2" transform="rotate(-90 119.1 175.2)">34</text>
<text x="121.7" y="175.2" transform="rotate(-90 121.7 175.2)">39</text>
<text x="126.7" y="174.7" transform="rotate(-90 126.7 174.7)">4</text>
<text x="129.3" y="174.7" transform="rotate(-90 129.3 174.7)">2</text>
<text x="133.1" y="175.2" transform="rotate(-90 133.1 175.2)">17</text>
<text x="135.6" y="174.7" transform="rotate(-90 135.6 174.7)">1</text>
<text x="42.9" y="186.2" transform="rotate(-90 42.9 186.2)">6</text>
<text x="45.5" y="186.2" transform="rotate(-90 45.5 186.2)">9</text>
<text x="48" y="186.7" transform="rotate(-90 48 186.7)">14</text>
<text x="50.5" y="186.7" transform="rotate(-90 50.5 186.7)">20</text>
<text x="53.1" y="186.7" transform="rotate(-90 53.1 186.7)">25</text>
<text x="55.6" y="186.7" transform="rotate(-90 55.6 186.7)">30</text>
<text x="58.2" y="186.7" transform="rotate(-90 58.2 186.7)">34</text>
<text x="60.7" y="186.7" transform="rotate(-90 60.7 186.7)">39</text>
</g>
</svg>
